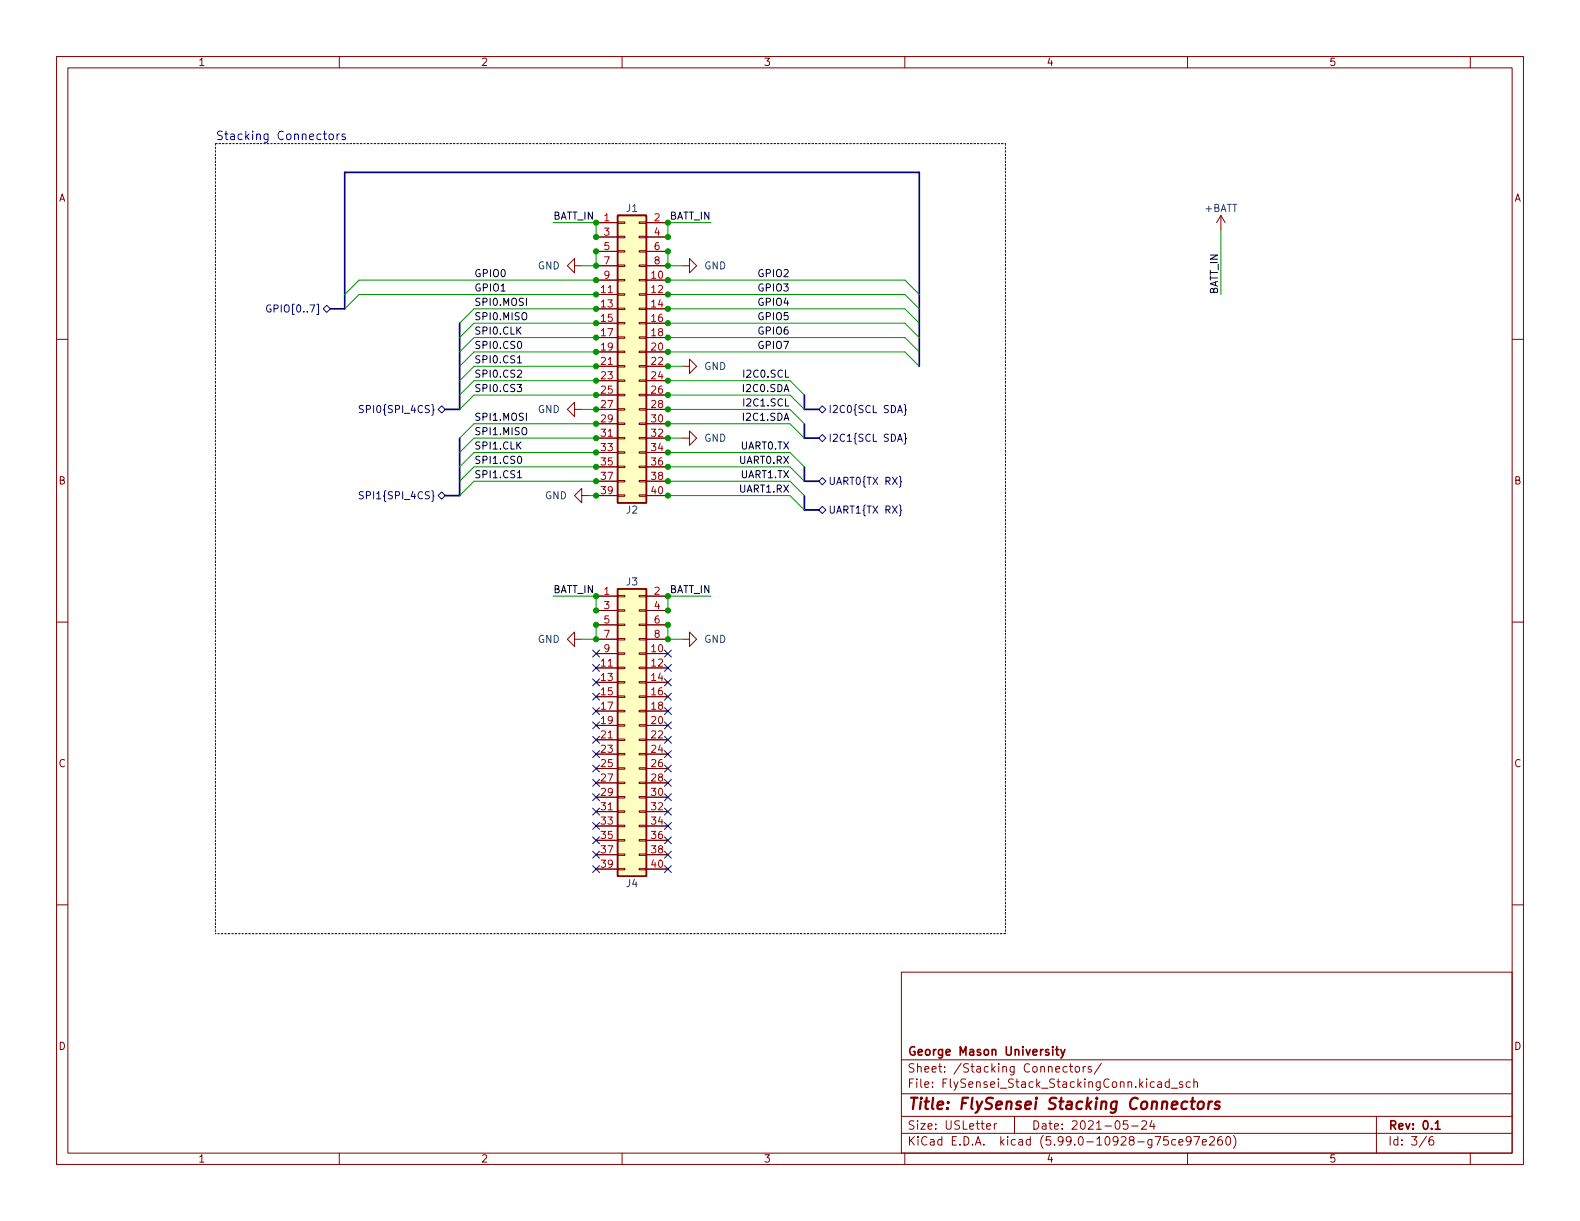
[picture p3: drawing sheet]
<svg xmlns="http://www.w3.org/2000/svg" width="279mm" height="216mm" viewBox="0 0 279 216" stroke-linecap="round" stroke-linejoin="round" font-family="sans-serif">
<g fill="none" stroke="#840000" stroke-width=".18">
<path d="M10 10h259.4v195.9h-259.4zM12 12h255.4v191.9h-255.4zM60 10v2M110 10v2M160 10v2M210 10v2M260 10v2M105.4 39.4h3.8M109.2 39.2h1.3v.3h-1.3zM113 39.2h1.3v.3h-1.3zM114.3 39.4h3.8M215.9 38.1l-.8 1.3"/>
<path d="M215.9 38.1v2.5M215.9 38.1l.8 1.3M10 60h2M101.6 47v-1.3l-1.3 1.3 1.3 1.3v-1.3h1.3M105.4 49.5h3.8M105.4 52.1h3.8M105.4 54.6h3.8M105.4 57.2h3.8M105.4 59.7h3.8M105.4 41.9h3.8M105.4 44.5h3.8M105.4 47h3.8"/>
<path d="M109.2 59.6h1.3v.2h-1.3zM109.2 57h1.3v.3h-1.3zM109.2 54.5h1.3v.2h-1.3zM109.2 51.9h1.3v.3h-1.3zM109.2 49.4h1.3v.3h-1.3zM109.2 46.9h1.3v.2h-1.3zM109.2 44.3h1.3v.3h-1.3zM109.2 41.8h1.3v.2h-1.3zM113 59.6h1.3v.2h-1.3zM113 57h1.3v.3h-1.3zM113 54.5h1.3v.2h-1.3zM113 51.9h1.3v.3h-1.3z"/>
<path d="M113 49.4h1.3v.3h-1.3zM113 46.9h1.3v.2h-1.3zM113 44.3h1.3v.3h-1.3zM113 41.8h1.3v.2h-1.3zM114.3 49.5h3.8M114.3 52.1h3.8M114.3 54.6h3.8M114.3 57.2h3.8M114.3 59.7h3.8M114.3 41.9h3.8M114.3 44.5h3.8M114.3 47h3.8"/>
<path d="M120.6 47h1.3v1.3l1.3-1.3-1.3-1.3v1.3M267.4 60h2M101.6 72.4v-1.3l-1.3 1.3 1.3 1.3v-1.3h1.3M105.4 62.2h3.8M105.4 64.8h3.8M105.4 67.3h3.8M105.4 69.9h3.8M105.4 72.4h3.8M105.4 74.9h3.8M105.4 77.5h3.8M109.2 79.9h1.3v.2h-1.3zM109.2 77.3h1.3v.3h-1.3z"/>
<path d="M109.2 74.8h1.3v.3h-1.3zM109.2 72.3h1.3v.2h-1.3zM109.2 69.7h1.3v.3h-1.3zM109.2 67.2h1.3v.2h-1.3zM109.2 64.6h1.3v.3h-1.3zM109.2 62.1h1.3v.3h-1.3zM113 79.9h1.3v.2h-1.3zM113 77.3h1.3v.3h-1.3zM113 74.8h1.3v.3h-1.3zM113 72.3h1.3v.2h-1.3zM113 69.7h1.3v.3h-1.3zM113 67.2h1.3v.2h-1.3z"/>
<path d="M113 64.6h1.3v.3h-1.3zM113 62.1h1.3v.3h-1.3zM114.3 62.2h3.8M114.3 64.8h3.8M114.3 67.3h3.8M114.3 69.9h3.8M114.3 72.4h3.8M114.3 74.9h3.8M114.3 77.5h3.8M120.6 77.5h1.3v1.2l1.3-1.2-1.3-1.3v1.3M120.6 64.8h1.3v1.2l1.3-1.2-1.3-1.3v1.3M102.9 87.6v-1.2l-1.3 1.2 1.3 1.3v-1.3h1.2"/>
<path d="M105.4 80h3.8M105.4 82.6h3.8M105.4 85.1h3.8M105.4 87.6h3.8M109.2 87.5h1.3v.3h-1.3zM109.2 85h1.3v.2h-1.3zM109.2 82.4h1.3v.3h-1.3zM113 87.5h1.3v.3h-1.3zM113 85h1.3v.2h-1.3zM113 82.4h1.3v.3h-1.3zM114.3 80h3.8M114.3 82.6h3.8"/>
<path d="M114.3 85.1h3.8M114.3 87.6h3.8M10 110h2M101.6 113v-1.2l-1.3 1.2 1.3 1.3v-1.3h1.3M105.4 105.4h3.8M105.4 115.6h3.8M105.4 118.1h3.8M105.4 108h3.8M105.4 110.5h3.8M105.4 113h3.8M109.2 118h1.3v.2h-1.3zM109.2 115.4h1.3v.3h-1.3z"/>
<path d="M109.2 112.9h1.3v.3h-1.3zM109.2 110.4h1.3v.2h-1.3zM109.2 107.8h1.3v.3h-1.3zM109.2 105.3h1.3v.2h-1.3zM113 118h1.3v.2h-1.3zM113 115.4h1.3v.3h-1.3zM113 112.9h1.3v.3h-1.3zM113 110.4h1.3v.2h-1.3zM113 107.8h1.3v.3h-1.3zM113 105.3h1.3v.2h-1.3zM114.3 105.4h3.8M114.3 115.6h3.8"/>
<path d="M114.3 118.1h3.8M114.3 108h3.8M114.3 110.5h3.8M114.3 113h3.8M120.6 113h1.3v1.3l1.3-1.3-1.3-1.2v1.2M267.4 110h2M105.4 120.7h3.8M105.4 123.2h3.8M105.4 125.7h3.8M105.4 128.3h3.8M105.4 130.8h3.8M105.4 133.4h3.8"/>
<path d="M105.4 135.9h3.8M105.4 138.4h3.8M109.2 138.3h1.3v.3h-1.3zM109.2 135.8h1.3v.2h-1.3zM109.2 133.2h1.3v.3h-1.3zM109.2 130.7h1.3v.2h-1.3zM109.2 128.1h1.3v.3h-1.3zM109.2 125.6h1.3v.3h-1.3zM109.2 123.1h1.3v.2h-1.3zM109.2 120.5h1.3v.3h-1.3zM113 138.3h1.3v.3h-1.3zM113 135.8h1.3v.2h-1.3z"/>
<path d="M113 133.2h1.3v.3h-1.3zM113 130.7h1.3v.2h-1.3zM113 128.1h1.3v.3h-1.3zM113 125.6h1.3v.3h-1.3zM113 123.1h1.3v.2h-1.3zM113 120.5h1.3v.3h-1.3zM114.3 120.7h3.8M114.3 123.2h3.8M114.3 125.7h3.8M114.3 128.3h3.8M114.3 130.8h3.8M114.3 133.4h3.8"/>
<path d="M114.3 135.9h3.8M114.3 138.4h3.8M10 160h2M105.4 141h3.8M105.4 143.5h3.8M105.4 146.1h3.8M105.4 148.6h3.8M105.4 151.1h3.8M105.4 153.7h3.8M109.2 153.5h1.3v.3h-1.3zM109.2 151h1.3v.3h-1.3zM109.2 148.5h1.3v.2h-1.3z"/>
<path d="M109.2 145.9h1.3v.3h-1.3zM109.2 143.4h1.3v.2h-1.3zM109.2 140.8h1.3v.3h-1.3zM113 153.5h1.3v.3h-1.3zM113 151h1.3v.3h-1.3zM113 148.5h1.3v.2h-1.3zM113 145.9h1.3v.3h-1.3zM113 143.4h1.3v.2h-1.3zM113 140.8h1.3v.3h-1.3zM114.3 141h3.8M114.3 143.5h3.8M114.3 146.1h3.8"/>
<path d="M114.3 148.6h3.8M114.3 151.1h3.8M114.3 153.7h3.8M267.4 160h2M159.4 171.9h108v32h-108zM159.4 197.4h108M159.4 193.4h108M159.4 187.4h108M174.5 199.2l.7-.2-.1-.3h-.4l-.2 .2v.7h.6M175.8 198.7v1M176.3 198.7h-.3l-.2 .3M179.4 197.4v3"/>
<path d="M188.7 188.7l-.4-.1-.3 .3v.4l.1 .2h.6M189.1 188.6h.6M189.3 188.1v1.3l.4 .2M190.2 188.7l.2-.1 .4 .1 .1 .6-.1 .2-.4 .1-.2-.2zM191.5 188.6v1M192 188.6l-.3 .1-.2 .2M193 188.7l-.4-.1-.2 .2 .1 .2 .5 .1v.4h-.6M194.8 188l-1.3 1.9M199.4 198.2h-.7l-.1 .7 .2-.2 .5 .1 .2 .2-.1 .5-.2 .2-.6-.2M200.1 199.1h1.2M201.9 198.3l.6-.1 .2 .1 .1 .3-1 1.1h1M203.7 198.1l-.4 1.1h1"/>
<path d="M204 198.7v1M204.8 191.4h.5l.1 .9M205.4 191.6l-.5 .1a.29 .29 0 0 0-.2 .3 .29 .29 0 0 0 .2 .3l.5-.1M206.8 191.4l-.5-.1-.3 .3v.4l.2 .2h.6M206.8 190.8v1.5M207.1 192.4h1.2M209.1 191.4l-.3-.1-.3 .2 .1 .2 .5 .2v.3h-.6M210.5 191.4l-.5-.1-.2 .3v.4l.1 .2h.6M211.1 191.4l.2-.1 .4 .1 .1 .9M211.1 190.8v1.5M243.4 197.4v6.5M60 203.9v2"/>
<path d="M110 203.9v2M159.4 200.4h108M160 203.9v2M207.9 201.5h-.4l-.3 .3v.4l.1 .2h.6M208.5 202l.7-.2-.1-.3h-.4l-.2 .2v.7h.6M210 203.9v2M210.6 201.6l-.3 .3-.4-.1-.1-.2 .1-.6h.4l.2 .1a.99 .99 0 0 1-.3 1.4h-.3M211.1 201h1l-.6 1.5M212.6 202l.7-.2v-.3h-.5l-.2 .2 .1 .7h.6M213.9 201.1l.6-.1 .2 .1 .1 .3-1 1.1h1M216 201a.59 .59 0 0 0-.7 .6v.6l.2 .2 .4 .1 .2-.2 .1-.5-.2-.2-.4-.1-.3 .3M217 201h.1a.81 .81 0 0 1 .6 .6 .81 .81 0 0 1-.3 .8l-.1 .1a.81 .81 0 0 1-.6-.6 .81 .81 0 0 1 .3-.9z"/>
<path d="M218.1 200.8a1.72 1.72 0 0 1 0 2.2M252.3 200.9l-1.3 1.9M253.4 201a.59 .59 0 0 0-.7 .6v.6l.1 .2 .5 .1 .2-.2v-.5l-.1-.2-.4-.1-.3 .3M260 203.9v2"/>
</g>
<path d="M186.7 185.6h.5M186.9 185.1v1.3l.3 .2M187.6 185.6l.4 1M188.3 185.6l-.5 1.3-.2 .2M253.8 198.6l.4-.4v1.5M253.8 199.7h.9" fill="none" stroke="#840000" stroke-width=".3"/>
<path d="M210.6 194.8h.7M210.9 194.1l-.2 1.7 .1 .2 .3 .1M212 195a.52 .52 0 0 1 .5-.2 .52 .52 0 0 1 .4 .4l-.1 .5a.55 .55 0 0 1-.5 .4 .55 .55 0 0 1-.5-.4zM213.8 194.8l-.2 1.3M214.4 194.8l-.4 .1-.3 .3M215.7 194.9a.49 .49 0 0 0-.8 .3l.1 .1 .6 .2 .1 .2-.2 .3-.2 .1-.5-.1" fill="none" stroke="#840000" stroke-width=".4"/>
<g fill="#ffffc2" stroke="#ffffc2" stroke-width=".18">
<path d="M109.2 38.1h5.1v50.8h-5.1z"/>
<path d="M109.2 104.1h5.1v50.8h-5.1z"/>
</g>
<path d="M109.2 38.1h5.1v50.8h-5.1zM109.2 104.1h5.1v50.8h-5.1z" fill="none" stroke="#840000" stroke-width=".25"/>
<g fill="none" stroke="#000084" stroke-width=".18">
<path d="M47.9 54a.59 .59 0 0 0-.8 .5 .59 .59 0 0 0 .8 .6v-.5h-.2M57.1 54.6l.7-.6 .6 .6-.6 .6zM64.3 71.8l-.5-.1-.2 .1v.4l.5 .2 .2 .3-.3 .3-.5-.1M77.5 72.4l.6-.6 .6 .6-.6 .6zM144.8 77.5l.6-.7 .6 .7-.6 .6zM144.8 72.4l.6-.6 .6 .6-.6 .6zM158.7 78l.4-1.2 .5 1.2M158.7 73l.4-1.3 .5 1.3M159.9 76.6l.2 .2v.6l.2 .2-.2 .1v.6l-.2 .2M159.9 71.5l.2 .2v.6l.2 .2-.2 .2v.6l-.2 .1M64.3 87l-.5-.1-.2 .2v.3l.5 .3 .2 .3-.3 .2-.5-.1M77.5 87.6l.6-.6 .6 .6-.6 .7z"/>
<path d="M144.8 90.2l.6-.7 .6 .7-.6 .6zM144.8 85.1l.6-.6 .6 .6-.6 .6zM159 89.3l.3 .2v.6l.1 .2-.1 .1v.6l-.3 .2M159 84.2l.3 .2v.6l.1 .2-.1 .2v.6l-.3 .1M104.8 117.5l1.2 1.2M104.8 115l1.2 1.2M106 117.5l-1.2 1.2M106 115l-1.2 1.2M117.5 115l1.2 1.2M117.5 117.5l1.2 1.2M118.7 115l-1.2 1.2M118.7 117.5l-1.2 1.2"/>
<path d="M104.8 137.8l1.2 1.2M104.8 120l1.2 1.3M104.8 122.6l1.2 1.2M104.8 125.1l1.2 1.2M104.8 127.7l1.2 1.2M104.8 130.2l1.2 1.2M104.8 135.3l1.2 1.2M104.8 132.7l1.2 1.3M106 137.8l-1.2 1.2M106 120l-1.2 1.3M106 122.6l-1.2 1.2M106 125.1l-1.2 1.2"/>
<path d="M106 127.7l-1.2 1.2M106 130.2l-1.2 1.2M106 132.7l-1.2 1.3M106 135.3l-1.2 1.2M117.5 132.7l1.2 1.3M117.5 120l1.2 1.3M117.5 122.6l1.2 1.2M117.5 125.1l1.2 1.2M117.5 137.8l1.2 1.2M117.5 135.3l1.2 1.2M117.5 130.2l1.2 1.2M117.5 127.7l1.2 1.2"/>
<path d="M118.7 125.1l-1.2 1.2M118.7 120l-1.2 1.3M118.7 122.6l-1.2 1.2M118.7 137.8l-1.2 1.2M118.7 135.3l-1.2 1.2M118.7 132.7l-1.2 1.3M118.7 130.2l-1.2 1.2M118.7 127.7l-1.2 1.2M104.8 153.1l1.2 1.2M104.8 150.5l1.2 1.2M104.8 148l1.2 1.2M104.8 145.4l1.2 1.3"/>
<path d="M104.8 142.9l1.2 1.2M104.8 140.4l1.2 1.2M106 153.1l-1.2 1.2M106 150.5l-1.2 1.2M106 148l-1.2 1.2M106 145.4l-1.2 1.3M106 142.9l-1.2 1.2M106 140.4l-1.2 1.2M117.5 150.5l1.2 1.2M117.5 140.4l1.2 1.2M117.5 142.9l1.2 1.2M117.5 153.1l1.2 1.2"/>
<path d="M117.5 148l1.2 1.2M117.5 145.4l1.2 1.3M118.7 153.1l-1.2 1.2M118.7 150.5l-1.2 1.2M118.7 145.4l-1.2 1.3M118.7 142.9l-1.2 1.2M118.7 140.4l-1.2 1.2M118.7 148l-1.2 1.2"/>
</g>
<path d="M91.5 68h.7l-.4 .5 .4 .1v.5l-.2 .1-.5-.1M91.5 65.6l.5-.2 .2 .4-.7 .9h.7M91.5 63.3l.4-.4v1.3M91.5 64.2h.7M91.7 60.4h.1a.68 .68 0 0 1 .5 .6 .68 .68 0 0 1-.5 .6 .84 .84 0 0 1-.1-1.2zM91.5 83.6l.4-.4v1.3M91.5 84.5h.7M91.7 80.7h.1a.68 .68 0 0 1 .5 .6 .68 .68 0 0 1-.5 .6 .84 .84 0 0 1-.1-1.2z" fill="none" stroke="#0f0f0f" stroke-width=".18"/>
<path d="M58.3 23.8l.4-.1 .3 .3v.4l-.3 .3-.4-.1-.1-.2v-.4zM59.6 23.7v1M60 23.7l-.3 .1-.1 .2M61 23.8l-.3-.1-.2 .2v.2l.5 .2v.3h-.5" fill="none" stroke="#0000c2" stroke-width=".18"/>
<path d="M38.1 25.4v139.7M38.1 25.4h139.7M177.8 25.4v139.7M177.8 165.1h-139.7" fill="none" stroke="#0000c2" stroke-width=".18" stroke-dasharray=".3 .3"/>
<path d="M58.4 54.6h2.6v-24.1h101.6v34.3M81.3 57.2v15.2h-2.6M81.3 77.5v10.1h-2.6M142.2 69.9v2.5h2.6M142.2 74.9v2.6h2.6M142.2 87.6v2.6h2.6M142.2 82.6v2.5h2.6" fill="none" stroke="#000084" stroke-width=".3"/>
<g fill="none" stroke="#009600" stroke-width=".18">
<path d="M97.8 39.4h7.6v2.5M125.7 39.4h-7.6v2.5M105.4 44.5v2.5h-2.5M105.4 49.5h-41.9l-2.5 2.6M105.4 52.1h-41.9l-2.5 2.5M105.4 54.6h-21.6l-2.5 2.6M105.4 57.2h-21.6l-2.5 2.5M105.4 59.7h-21.6l-2.5 2.5M118.1 44.5v2.5h2.5M118.1 49.5h41.9l2.6 2.6M118.1 52.1h41.9l2.6 2.5M118.1 54.6h41.9l2.6 2.6"/>
<path d="M118.1 57.2h41.9l2.6 2.5M118.1 59.7h41.9l2.6 2.5M215.9 40.6v11.5M102.9 72.4h2.5M105.4 77.5h-21.6l-2.5 2.5M105.4 67.3h-21.6l-2.5 2.6M105.4 69.9h-21.6l-2.5 2.5M105.4 64.8h-21.6l-2.5 2.5M105.4 74.9h-21.6l-2.5 2.6M105.4 62.2h-21.6l-2.5 2.6M118.1 77.5h2.5M118.1 67.3h21.6l2.5 2.6"/>
<path d="M118.1 69.9h21.6l2.5 2.5M118.1 72.4h21.6l2.5 2.5M118.1 64.8h2.5M118.1 74.9h21.6l2.5 2.6M118.1 62.2h41.9l2.6 2.6M104.1 87.6h1.3M105.4 80h-21.6l-2.5 2.6M105.4 82.6h-21.6l-2.5 2.5M105.4 85.1h-21.6l-2.5 2.5M118.1 80h21.6l2.5 2.6M118.1 82.6h21.6l2.5 2.5M118.1 85.1h21.6l2.5 2.5"/>
<path d="M118.1 87.6h21.6l2.5 2.6M97.8 105.4h7.6v2.6M105.4 110.5v2.5h-2.5M118.1 110.5v2.5h2.5M125.7 105.4h-7.6v2.6"/>
</g>
<g fill="#009600" stroke="#009600" stroke-width=".18">
<circle cx="105.4" cy="64.8" r=".46"/>
<circle cx="105.4" cy="67.3" r=".46"/>
<circle cx="105.4" cy="69.9" r=".46"/>
<circle cx="105.4" cy="72.4" r=".46"/>
<circle cx="105.4" cy="74.9" r=".46"/>
<circle cx="105.4" cy="77.5" r=".46"/>
<circle cx="105.4" cy="80" r=".46"/>
<circle cx="105.4" cy="82.6" r=".46"/>
<circle cx="105.4" cy="85.1" r=".46"/>
<circle cx="105.4" cy="87.6" r=".46"/>
<circle cx="118.1" cy="77.5" r=".46"/>
<circle cx="118.1" cy="80" r=".46"/>
<circle cx="118.1" cy="82.6" r=".46"/>
<circle cx="118.1" cy="85.1" r=".46"/>
<circle cx="118.1" cy="87.6" r=".46"/>
<circle cx="105.4" cy="105.4" r=".46"/>
<circle cx="105.4" cy="108" r=".46"/>
<circle cx="105.4" cy="110.5" r=".46"/>
<circle cx="105.4" cy="113" r=".46"/>
<circle cx="105.4" cy="44.5" r=".46"/>
<circle cx="105.4" cy="47" r=".46"/>
<circle cx="105.4" cy="49.5" r=".46"/>
<circle cx="105.4" cy="52.1" r=".46"/>
<circle cx="105.4" cy="54.6" r=".46"/>
<circle cx="105.4" cy="57.2" r=".46"/>
<circle cx="105.4" cy="59.7" r=".46"/>
<circle cx="105.4" cy="62.2" r=".46"/>
<circle cx="118.1" cy="44.5" r=".46"/>
<circle cx="118.1" cy="47" r=".46"/>
<circle cx="118.1" cy="49.5" r=".46"/>
<circle cx="118.1" cy="52.1" r=".46"/>
<circle cx="118.1" cy="54.6" r=".46"/>
<circle cx="118.1" cy="57.2" r=".46"/>
<circle cx="118.1" cy="59.7" r=".46"/>
<circle cx="118.1" cy="62.2" r=".46"/>
<circle cx="118.1" cy="64.8" r=".46"/>
<circle cx="118.1" cy="67.3" r=".46"/>
<circle cx="118.1" cy="69.9" r=".46"/>
<circle cx="118.1" cy="72.4" r=".46"/>
<circle cx="118.1" cy="74.9" r=".46"/>
<circle cx="105.4" cy="39.4" r=".46"/>
<circle cx="105.4" cy="41.9" r=".46"/>
<circle cx="118.1" cy="39.4" r=".46"/>
<circle cx="118.1" cy="41.9" r=".46"/>
<circle cx="118.1" cy="105.4" r=".46"/>
<circle cx="118.1" cy="108" r=".46"/>
<circle cx="118.1" cy="110.5" r=".46"/>
<circle cx="118.1" cy="113" r=".46"/>
</g>
<text font-size="2.8" fill="#840000" x="160.4" y="196.2">Title: FlySensei Stacking Connectors</text>
<text font-size="2.1" fill="#0000c2" x="38.1" y="24.8">Stacking Connectors</text>
<g font-size="2.1" fill="#840000">
<text x="160.4" y="189.7">Sheet: /Stacking Connectors/</text>
<text x="160.4" y="186.7">George Mason University</text>
<text x="160.4" y="192.4">File: FlySensei_Stack_StackingConn.kicad_sch</text>
<text x="160.4" y="202.5">KiCad E.D.A. kicad (5.99.0-10928-g75ce97e260)</text>
<text x="160.4" y="199.7">Size: USLetter</text>
<text x="182.4" y="199.7">Date: 2021-05-24</text>
<text x="245.4" y="199.7">Rev: 0.1</text>
<text x="245.4" y="202.5">Id: 3/6</text>
</g>
<g font-size="1.8" fill="#840000">
<text x="35" y="11.6">1</text>
<text x="85" y="11.6">2</text>
<text x="135" y="11.6">3</text>
<text x="185" y="11.6">4</text>
<text x="235" y="11.6">5</text>
<text x="10.3" y="35.6">A</text>
<text x="267.7" y="35.6">A</text>
<text x="10.3" y="85.7">B</text>
<text x="267.7" y="85.7">B</text>
<text x="10.3" y="135.6">C</text>
<text x="267.7" y="135.6">C</text>
<text x="10.3" y="185.7">D</text>
<text x="267.7" y="185.7">D</text>
<text x="35" y="205.6">1</text>
<text x="85" y="205.6">2</text>
<text x="135" y="205.6">3</text>
<text x="185" y="205.6">4</text>
<text x="235" y="205.6">5</text>
</g>
<g font-size="1.8" fill="#0f0f0f">
<text x="97.8" y="38.8">BATT_IN</text>
<text x="118.3" y="38.8">BATT_IN</text>
<text x="83.8" y="51.5">GPIO1</text>
<text x="83.8" y="49">GPIO0</text>
<text x="134.3" y="49">GPIO2</text>
<text x="134.3" y="51.5">GPIO3</text>
<text x="215.4" y="52.1" transform="rotate(-90 215.4 52.1)">BATT_IN</text>
<text x="83.8" y="59.2">SPI0.CLK</text>
<text x="83.8" y="56.6">SPI0.MISO</text>
<text x="83.8" y="54.1">SPI0.MOSI</text>
<text x="134.3" y="59.2">GPIO6</text>
<text x="134.3" y="56.6">GPIO5</text>
<text x="134.3" y="54.1">GPIO4</text>
<text x="83.8" y="64.2">SPI0.CS1</text>
<text x="83.8" y="61.7">SPI0.CS0</text>
<text x="134.3" y="61.7">GPIO7</text>
<text x="83.8" y="66.8">SPI0.CS2</text>
<text x="83.8" y="69.3">SPI0.CS3</text>
<text x="131.7" y="69.3">I2C0.SDA</text>
<text x="131.9" y="71.9">I2C1.SCL</text>
<text x="131.9" y="66.8">I2C0.SCL</text>
<text x="83.8" y="74.4">SPI1.MOSI</text>
<text x="83.8" y="76.9">SPI1.MISO</text>
<text x="131.7" y="74.4">I2C1.SDA</text>
<text x="83.8" y="82">SPI1.CS0</text>
<text x="83.8" y="79.5">SPI1.CLK</text>
<text x="130.9" y="82">UART0.RX</text>
<text x="131.1" y="79.5">UART0.TX</text>
<text x="83.8" y="84.6">SPI1.CS1</text>
<text x="130.9" y="87.1">UART1.RX</text>
<text x="131.1" y="84.6">UART1.TX</text>
<text x="97.8" y="104.9">BATT_IN</text>
<text x="118.3" y="104.9">BATT_IN</text>
</g>
<g font-size="1.8" fill="#a90000">
<text x="106.8" y="39.1">1</text>
<text x="106.8" y="41.7">3</text>
<text x="115.7" y="39.1">2</text>
<text x="115.7" y="41.7">4</text>
<text x="106.8" y="44.2">5</text>
<text x="106.8" y="46.7">7</text>
<text x="115.7" y="44.2">6</text>
<text x="115.7" y="46.7">8</text>
<text x="106.3" y="51.8">11</text>
<text x="106.8" y="49.3">9</text>
<text x="115.2" y="49.3">10</text>
<text x="115.2" y="51.8">12</text>
<text x="106.3" y="54.4">13</text>
<text x="106.3" y="56.9">15</text>
<text x="106.3" y="59.4">17</text>
<text x="115.2" y="54.4">14</text>
<text x="115.2" y="56.9">16</text>
<text x="115.2" y="59.4">18</text>
<text x="106.3" y="62">19</text>
<text x="106.3" y="64.5">21</text>
<text x="115.2" y="62">20</text>
<text x="115.2" y="64.5">22</text>
<text x="106.3" y="67.1">23</text>
<text x="106.3" y="69.6">25</text>
<text x="115.2" y="67.1">24</text>
<text x="115.2" y="69.6">26</text>
<text x="106.3" y="72.1">27</text>
<text x="106.3" y="74.7">29</text>
<text x="106.3" y="77.2">31</text>
<text x="115.2" y="72.1">28</text>
<text x="115.2" y="74.7">30</text>
<text x="115.2" y="77.2">32</text>
<text x="106.3" y="79.8">33</text>
<text x="106.3" y="82.3">35</text>
<text x="115.2" y="79.8">34</text>
<text x="115.2" y="82.3">36</text>
<text x="106.3" y="84.8">37</text>
<text x="106.3" y="87.4">39</text>
<text x="115.2" y="84.8">38</text>
<text x="115.2" y="87.4">40</text>
<text x="106.8" y="105.2">1</text>
<text x="106.8" y="107.7">3</text>
<text x="115.7" y="105.2">2</text>
<text x="115.7" y="107.7">4</text>
<text x="106.8" y="110.2">5</text>
<text x="106.8" y="112.8">7</text>
<text x="115.7" y="110.2">6</text>
<text x="115.7" y="112.8">8</text>
<text x="106.3" y="117.9">11</text>
<text x="106.8" y="115.3">9</text>
<text x="115.2" y="115.3">10</text>
<text x="115.2" y="117.9">12</text>
<text x="106.3" y="120.4">13</text>
<text x="106.3" y="122.9">15</text>
<text x="106.3" y="125.5">17</text>
<text x="115.2" y="120.4">14</text>
<text x="115.2" y="122.9">16</text>
<text x="115.2" y="125.5">18</text>
<text x="106.3" y="128">19</text>
<text x="106.3" y="130.6">21</text>
<text x="115.2" y="128">20</text>
<text x="115.2" y="130.6">22</text>
<text x="106.3" y="133.1">23</text>
<text x="106.3" y="135.6">25</text>
<text x="115.2" y="133.1">24</text>
<text x="115.2" y="135.6">26</text>
<text x="106.3" y="138.2">27</text>
<text x="106.3" y="140.7">29</text>
<text x="106.3" y="143.3">31</text>
<text x="115.2" y="138.2">28</text>
<text x="115.2" y="140.7">30</text>
<text x="115.2" y="143.3">32</text>
<text x="106.3" y="145.8">33</text>
<text x="106.3" y="148.3">35</text>
<text x="115.2" y="145.8">34</text>
<text x="115.2" y="148.3">36</text>
<text x="106.3" y="150.9">37</text>
<text x="106.3" y="153.4">39</text>
<text x="115.2" y="150.9">38</text>
<text x="115.2" y="153.4">40</text>
</g>
<g font-size="1.8" fill="#006464">
<text x="110.8" y="37.5">J1</text>
<text x="213" y="37.5">+BATT</text>
<text x="95.1" y="47.6">GND</text>
<text x="124.5" y="47.6">GND</text>
<text x="124.5" y="65.4">GND</text>
<text x="95.1" y="73">GND</text>
<text x="124.5" y="78.1">GND</text>
<text x="96.4" y="88.3">GND</text>
<text x="110.8" y="90.8">J2</text>
<text x="110.8" y="103.5">J3</text>
<text x="95.1" y="113.7">GND</text>
<text x="124.5" y="113.7">GND</text>
<text x="110.8" y="156.8">J4</text>
</g>
<g font-size="1.8" fill="#000084">
<text x="48.2" y="55.2">GPIO[0..7]</text>
<text x="64.6" y="73">SPI0{SPI_4CS}</text>
<text x="146.4" y="73">I2C0{SCL SDA}</text>
<text x="146.4" y="78.1">I2C1{SCL SDA}</text>
<text x="64.6" y="88.3">SPI1{SPI_4CS}</text>
<text x="146.4" y="85.7">UART0{TX RX}</text>
<text x="146.4" y="90.8">UART1{TX RX}</text>
</g>
</svg>
